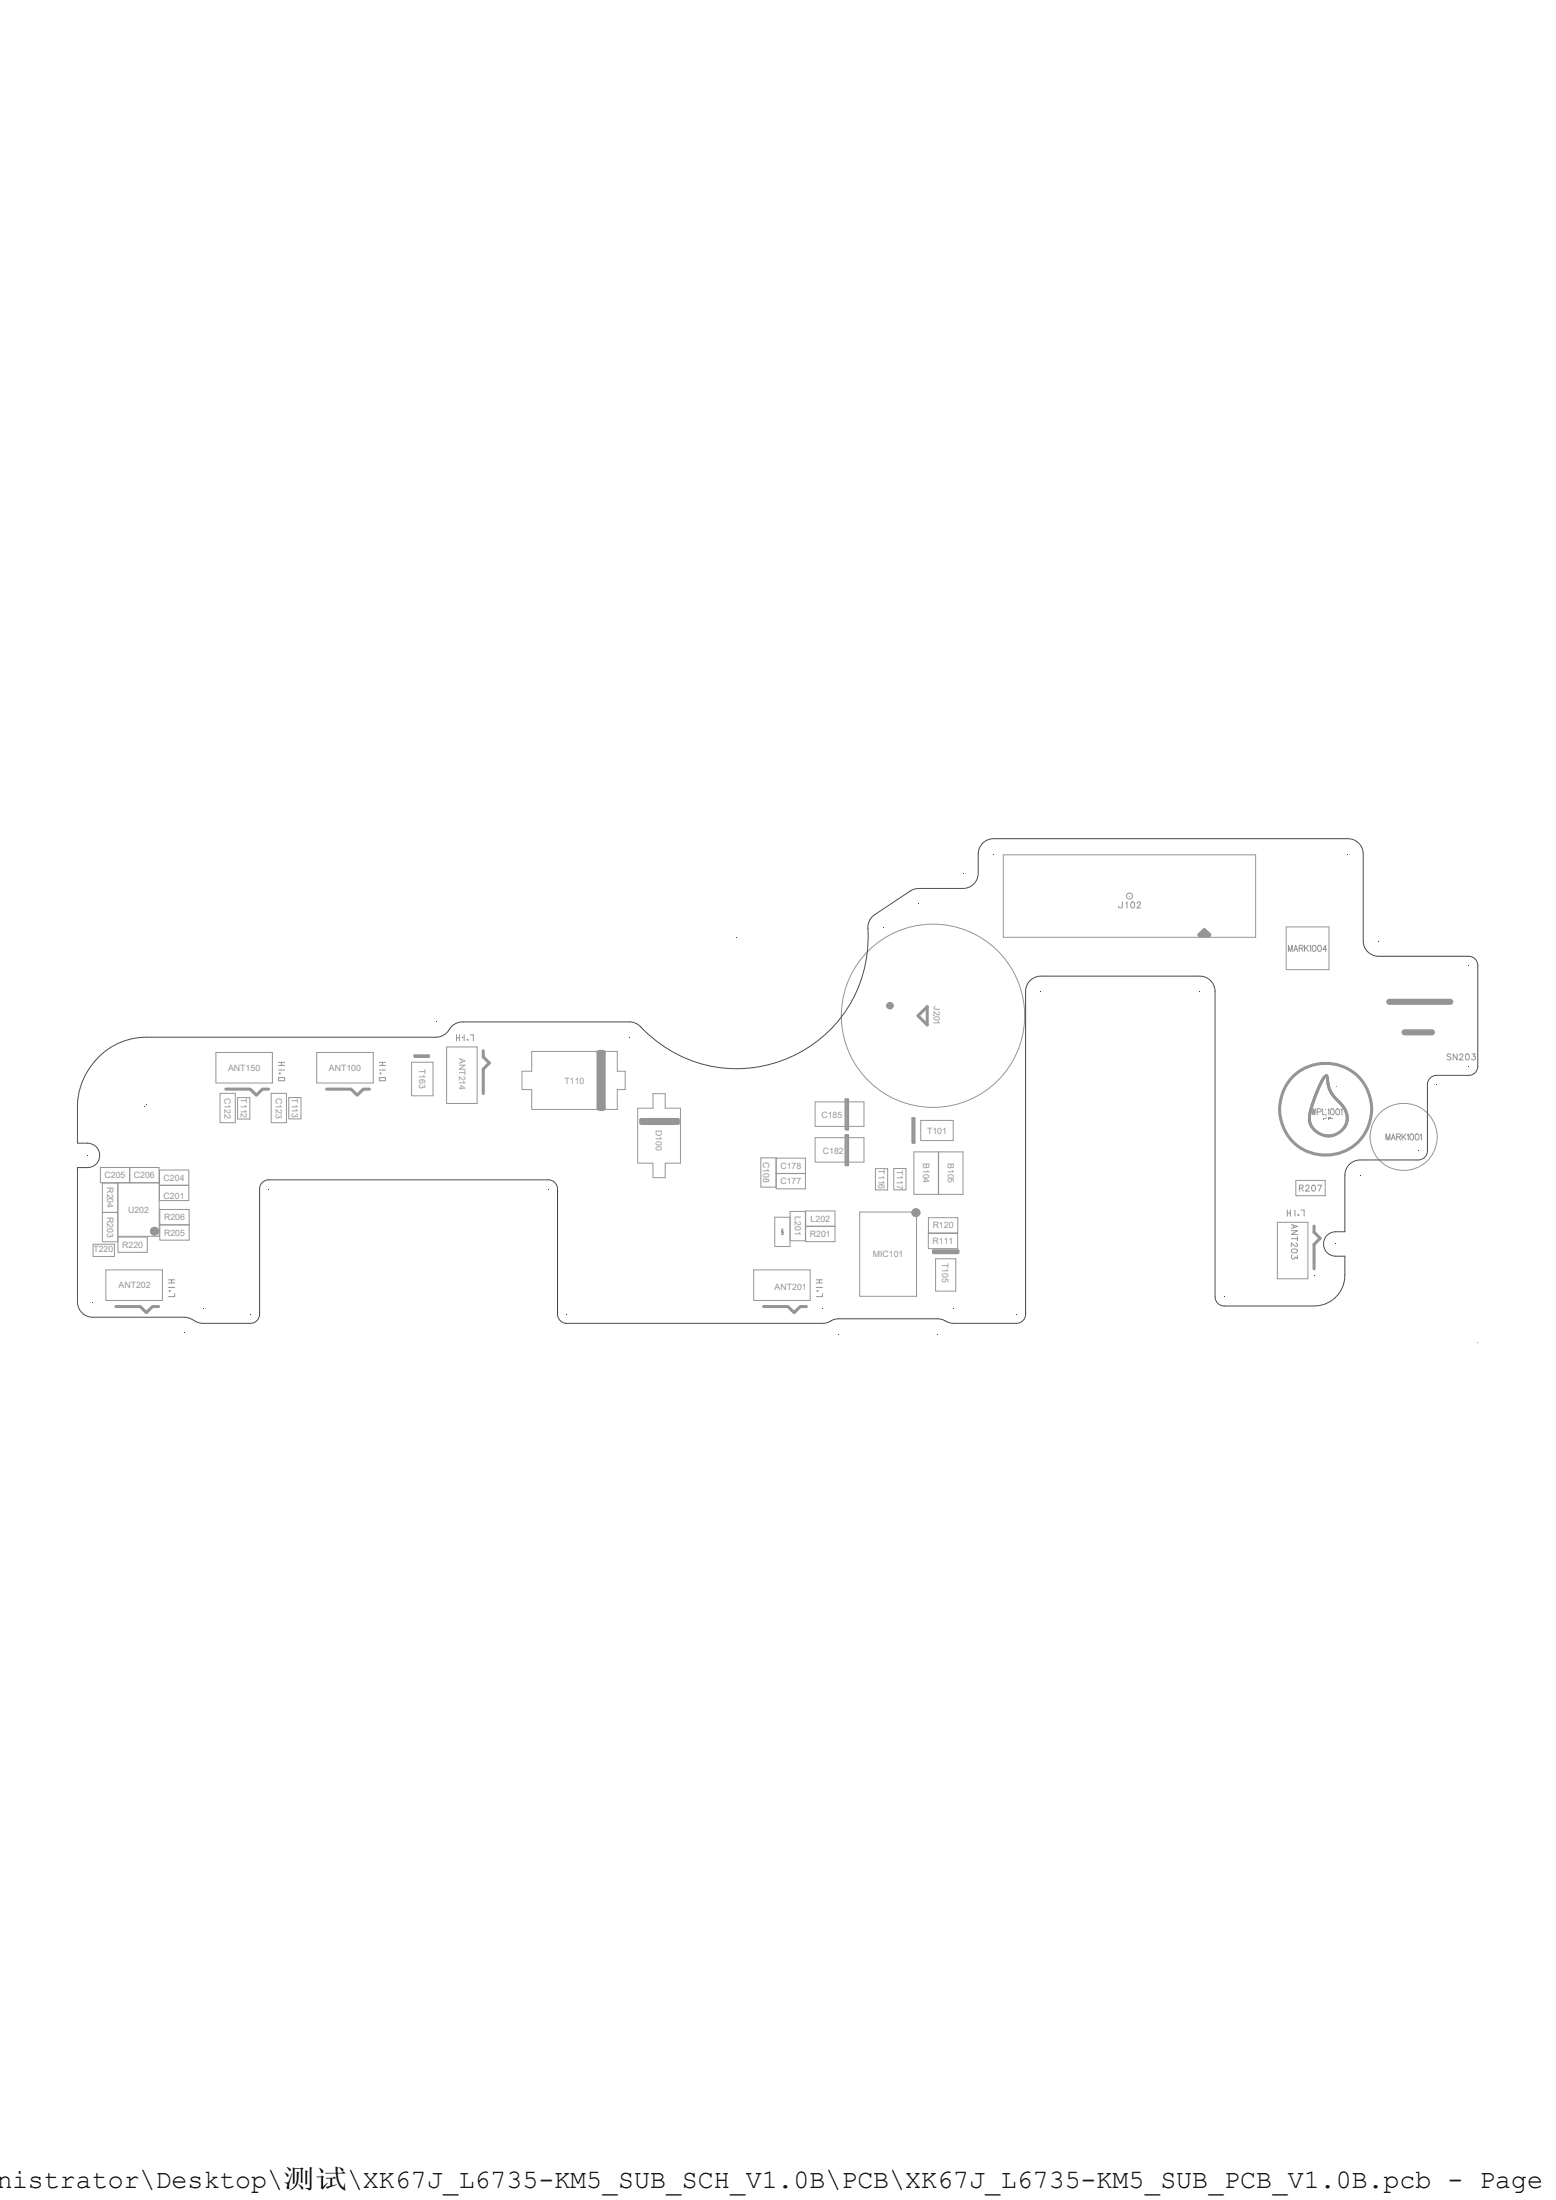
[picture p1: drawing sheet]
<svg xmlns="http://www.w3.org/2000/svg" width="210mm" height="297mm" viewBox="0 0 210 297" stroke-linecap="round" stroke-linejoin="round" font-family="sans-serif">
<g fill="none" stroke="#959595" stroke-width=".13">
<path d="M13.5 157.6h8v2.1h-4v-2.1v2.1h-4zM13.8 159.7h2.1v8h-2.1v-4h2.1h-2.1zM15.9 159.7h5.6v7.2h-5.6zM21.5 158h4v4.1h-4v-2.1h4h-4zM29.1 142.1h7.7v4.1h-7.7zM29.7 147.6h2v4h-2zM32.1 148.2h1.6v2.9h-1.6zM36.6 147.6h2.1v4h-2.1zM37.6 143.9h.8M37.6 143.4h.8M37.6 144.5h.8M37.6 145.5h.8v.4h-.8z"/>
<path d="M37.7 144.9h.1v.1h-.1zM38 143.4v.5M12.6 168h2.8v1.6h-2.8zM14.3 171.5h7.6v4.1h-7.6zM15.9 167h4v2.1h-4zM21.6 163.3h3.9v4.1h-3.9v-2h3.9h-3.9zM22.7 173.2h.9M22.7 172.8h.9M22.7 173.8h.9M22.8 174.2h.1v.1h-.1zM23.2 172.8v.4M23.6 174.7v.4h-.9"/>
<circle cx="125.9" cy="137.1" r="12.4"/>
<circle cx="152.4" cy="121" r=".41"/>
<circle cx="189.4" cy="153.5" r="4.5"/>
</g>
<path d="M187.5 135.3h8.2M189.5 139.4h3.7M20.7 166.1l.2-.1 .1 .2-.1 .2h-.1l-.1-.1z" fill="none" stroke="#959595" stroke-width=".83"/>
<path d="M30.5 147.1h3.3l.8 .8 .8-.8h.8M15.6 176.4h3.3l.9 .8 .8-.8h.8" fill="none" stroke="#959595" stroke-width=".41"/>
<path d="M56 142.5h1.9v.2h-1.9zM114.1 148.5h.3v4h-.3zM114.1 153.3h.3v4h-.3z" fill="none" stroke="#959595" stroke-width=".31"/>
<g fill="none" stroke="#959595" stroke-width=".13">
<path d="M61.6 139.7v.8M62 139.7v.8M62.6 139.7v.8M63.5 139.7h.4v.8M39 148.2h1.6v2.9h-1.6zM42.7 142.1h7.7v4.1h-7.7zM51.2 143.9h.8M51.2 143.4h.8M51.2 144.5h.8M51.2 145.5h.8v.4h-.8zM51.3 144.9h.1v.1h-.1zM51.6 143.4v.5"/>
<path d="M55.5 143.4h2.9v4.6h-2.9zM60.3 141.4h4.1v7.6h-4.1zM61.6 140.1h.4M63 140.3h.2v.1h-.2zM71.8 142h11.5v2.6h1.1v2.5h-1.1v2.7h-11.5v-2.7h-1.4v-2.5h1.4zM86.1 149.6h2v-1.9h1.7v1.9h2v7.4h-2v2h-1.7v-2h-2zM102.7 156.3h2v4h-2zM108.7 158.4h-4v-2h4v4.1h-4v-2h4M101.7 171.5h7.6v4.1h-7.6zM104.6 164.4h2v3.9h-2zM106.6 163.6h2.1v3.9h-2.1zM110.2 173.2h.8"/>
<path d="M110.2 172.8h.8M110.2 173.8h.8M110.3 174.2h.1v.1h-.1zM110.6 172.8v.4M111 174.7v.4h-.8M112.7 165.6h-4v-2.1h4v4.1h-4v-2h4"/>
</g>
<path d="M44.1 147.1h3.3l.8 .8 .8-.8h.9M65.2 141.9v.8l.8 .8-.8 .8v3.4M103 176.4h3.3l.9 .8 .8-.8h.8" fill="none" stroke="#959595" stroke-width=".41"/>
<path d="M80.9 142.2h.4v7.4h-.4z" fill="none" stroke="#959595" stroke-width=".83"/>
<path d="M86.5 151.2h5v.4h-5z" fill="none" stroke="#959595" stroke-width=".52"/>
<path d="M120 135.6h.2l.1 .1-.1 .3h-.2l-.1-.1z" fill="none" stroke="#959595" stroke-width=".62"/>
<path d="M123.9 137.1l1.2-1.2v2.5z" fill="none" stroke="#959595" stroke-width=".41"/>
<path d="M110 148.8h6.6v3.3h-6.6zM110 153.6h6.6v3.3h-6.6zM118.1 157.8h1.7v2.9h-1.7zM120.6 157.8h1.7v2.9h-1.7zM124.3 151.3h4.3v2.7h-4.3zM126.6 155.5v5.8h-3.3v-5.8h6.7v5.8h-3.3v-5.8M116 163.6h7.7v11.4h-7.7zM125.3 164.4h3.9v2.1h-3.9z" fill="none" stroke="#959595" stroke-width=".13"/>
<path d="M123.1 151h.3v3.3h-.3z" fill="none" stroke="#959595" stroke-width=".31"/>
<path d="M123.4 163.7l.1-.2h.2l.1 .2-.1 .2h-.2l-.1-.2" fill="none" stroke="#959595" stroke-width=".83"/>
<path d="M135.4 115.4h34v11.2h-34zM125.3 166.5h3.9v2.1h-3.9zM126.3 170h2.7v4.3h-2.7z" fill="none" stroke="#959595" stroke-width=".13"/>
<path d="M126 168.9h3.3v.2h-3.3z" fill="none" stroke="#959595" stroke-width=".41"/>
<path d="M161.9 126.2l.6-.6 .6 .6z" fill="none" stroke="#959595" stroke-width=".62"/>
<circle cx="178.9" cy="149.8" r="6.2" fill="none" stroke="#959595" stroke-width=".41"/>
<path d="M173.6 125.2h5.7v5.7h-5.7zM174.9 159.4h3.9v2h-3.9z" fill="none" stroke="#959595" stroke-width=".13"/>
<path d="M178.9 145.2l.2 .1" fill="none" stroke="#959595" stroke-width=".41"/>
<path d="M178.8 145.4l-.2 .1" fill="none" stroke="#959595" stroke-width=".41"/>
<path d="M178.6 145.5l-.9 2.1a12.5 12.5 0 0 0-1 3.5M179.1 145.5l.1 .3" fill="none" stroke="#959595" stroke-width=".41"/>
<path d="M176.7 151.1v.2" fill="none" stroke="#959595" stroke-width=".41"/>
<path d="M176.7 151.3l.1 .2" fill="none" stroke="#959595" stroke-width=".41"/>
<path d="M176.8 151.5v.2" fill="none" stroke="#959595" stroke-width=".41"/>
<path d="M176.8 151.7l.1 .2" fill="none" stroke="#959595" stroke-width=".41"/>
<path d="M176.9 151.9l.1 .2" fill="none" stroke="#959595" stroke-width=".41"/>
<path d="M177 152.1l.1 .2" fill="none" stroke="#959595" stroke-width=".41"/>
<path d="M177.1 152.3a3 3 0 0 0 1.7 1" fill="none" stroke="#959595" stroke-width=".41"/>
<path d="M178.8 153.3l.3 .1" fill="none" stroke="#959595" stroke-width=".41"/>
<path d="M179.1 153.4h.2" fill="none" stroke="#959595" stroke-width=".41"/>
<path d="M179.5 153.4h-.2" fill="none" stroke="#959595" stroke-width=".41"/>
<path d="M179.7 153.3l-.2 .1" fill="none" stroke="#959595" stroke-width=".41"/>
<path d="M179.9 153.3h-.2" fill="none" stroke="#959595" stroke-width=".41"/>
<path d="M181.5 152.1v.1a2.74 2.74 0 0 1-1.6 1.1" fill="none" stroke="#959595" stroke-width=".41"/>
<path d="M181.6 151.9l-.1 .2" fill="none" stroke="#959595" stroke-width=".41"/>
<path d="M181.7 151.7l-.1 .2" fill="none" stroke="#959595" stroke-width=".41"/>
<path d="M181.7 151.5v.2" fill="none" stroke="#959595" stroke-width=".41"/>
<path d="M181.8 151.3l-.1 .2" fill="none" stroke="#959595" stroke-width=".41"/>
<path d="M181.8 151.1v.2" fill="none" stroke="#959595" stroke-width=".41"/>
<path d="M181.8 150.9v.2" fill="none" stroke="#959595" stroke-width=".41"/>
<path d="M181.8 150.7v.2" fill="none" stroke="#959595" stroke-width=".41"/>
<path d="M181.8 150.5v.2" fill="none" stroke="#959595" stroke-width=".41"/>
<path d="M179.2 145.8a4.2 4.2 0 0 0 1.6 3.1 3.2 3.2 0 0 1 1 1.6M177.3 165.5v.9l.9 .8-.9 .8v3.3" fill="none" stroke="#959595" stroke-width=".41"/>
<path d="M172.4 165h4.1v7.7h-4.1zM173.7 163.8h.4M173.7 163.4v.8M174.1 163.4v.8M174.8 163.4v.8M175.2 164h.1v.1h-.1zM175.6 163.4h.4v.8" fill="none" stroke="#959595" stroke-width=".13"/>
<g fill="none" stroke="#4c4c4c" stroke-width=".13">
<path d="M181.9 113.2h-47.8a2.07 2.07 0 0 0-2.1 2.1M62.4 138h22.6M117.1 125.4a17.7 17.7 0 0 1-10.6 17.4 17.7 17.7 0 0 1-20-4.2M140.5 131.8h21.4M186 129.1h12.2M12.1 144.2a9.1 9.1 0 0 0-1.6 5.2M36.3 159.3h37.7M58.8 140h-39.1a9.1 9.1 0 0 0-7.6 4.2M183.6 156.6h7.8M12.5 177.9h12.4M76.5 178.7h34.5M113.2 178.1h13.3"/>
<path d="M128.7 178.7h8.5M165.2 176.3h12.2"/>
</g>
<path d="M10.5 149.4v4.9a3.1 3.1 0 0 1 2.6 .6 1.65 1.65 0 0 1 .2 1.8 1.65 1.65 0 0 1-1.5 .9h-1.3v18.2a2.07 2.07 0 0 0 2 2.1M36.3 159.3a1.24 1.24 0 0 0-1.3 1.2v16.9" fill="none" stroke="#4c4c4c" stroke-width=".13"/>
<path d="M62.4 138a2.37 2.37 0 0 0-2.1 1.4 2.08 2.08 0 0 1-1.5 .6M74 159.3a1.24 1.24 0 0 1 1.2 1.2v16.9M24.9 177.9l.8 .1 .7 .4M35 177.4a1.24 1.24 0 0 1-1.2 1.3h-6.4l-.6-.1-.4-.2" fill="none" stroke="#4c4c4c" stroke-width=".13"/>
<path d="M132 115.3v2.6a2.06 2.06 0 0 1-2 2.1h-6.5l-.7 .3-4.8 3.2M85 138h.1a2.09 2.09 0 0 1 1.4 .6M75.2 177.4a1.24 1.24 0 0 0 1.3 1.3M113.2 178.1h-.5l-1 .4-.7 .2" fill="none" stroke="#4c4c4c" stroke-width=".13"/>
<path d="M118 123.5a2.07 2.07 0 0 0-.9 1.9M140.5 131.8a2.07 2.07 0 0 0-2.1 2.1v43.5a1.24 1.24 0 0 1-1.2 1.3M161.9 131.8a2.07 2.07 0 0 1 2.1 2.1v41.2M126.5 178.1h.6l1 .5 .6 .1" fill="none" stroke="#4c4c4c" stroke-width=".13"/>
<path d="M181.9 113.2a2.07 2.07 0 0 1 2.1 2.1v11.8a2.07 2.07 0 0 0 2 2M183.6 156.6a2.07 2.07 0 0 0-2.1 2.1M164 175.1a1.24 1.24 0 0 0 1.2 1.2" fill="none" stroke="#4c4c4c" stroke-width=".13"/>
<path d="M181.5 158.7v7.6a2.71 2.71 0 0 0-2.5 .6 1.66 1.66 0 0 0-.2 1.8 1.66 1.66 0 0 0 1.5 .9h1.2a9.8 9.8 0 0 1-.3 4.2 4.1 4.1 0 0 1-3.8 2.5" fill="none" stroke="#4c4c4c" stroke-width=".13"/>
<path d="M198.2 129.1a1.24 1.24 0 0 1 1.2 1.3v13.6a1.24 1.24 0 0 1-1.2 1.2h-4.3a1.24 1.24 0 0 0-1.3 1.2v9a1.24 1.24 0 0 1-1.2 1.2" fill="none" stroke="#4c4c4c" stroke-width=".13"/>
<g fill="none" stroke="#959595" stroke-width=".13">
<path d="M151.5 121.8v.6a.26 .26 0 0 1-.3 .2 .26 .26 0 0 1-.3-.3M152 121.9l.1-.1v.8M152.7 121.8h.1a.42 .42 0 0 1 .3 .4 .42 .42 0 0 1-.3 .4 .52 .52 0 0 1-.1-.8zM153.5 122l.1-.2h.2l.1 .1-.1 .3-.4 .4h.5M173.9 128.5v-.9l.2 .9 .3-.9v.9M174.6 128.5l.3-.9 .2 .9M174.7 128.2h.3M175.3 128h.5v-.3l-.5-.1v.9M175.6 128l.2 .5M176 127.6v.9M176.2 128l.4 .5M176.6 127.6l-.6 .6"/>
<path d="M176.8 127.8l.1-.2v.9M177.2 127.7l.1-.1a.42 .42 0 0 1 .3 .4 .42 .42 0 0 1-.3 .5 .54 .54 0 0 1-.1-.8zM177.9 127.7l.1-.1a.42 .42 0 0 1 .3 .4 .42 .42 0 0 1-.3 .5 .54 .54 0 0 1-.1-.8zM179.1 128.2h-.6l.4-.6v.9M177 149.7l.2 .8 .1-.8 .1 .8 .2-.8M177.8 150.1h.4l.1-.3-.5-.1v.8M178.5 149.7v.8h.5M179.2 149.9l.1-.2v.8M179.6 149.7h.1a.42 .42 0 0 1 .4 .4 .42 .42 0 0 1-.4 .4 .54 .54 0 0 1-.1-.8zM180.4 149.7h.1a.42 .42 0 0 1 .3 .4 .42 .42 0 0 1-.3 .4 .53 .53 0 0 1-.1-.8zM181 149.9l.1-.2v.8M187 153.9v-.8l.3 .8 .3-.8v.8"/>
<path d="M187.8 153.9l.2-.8 .3 .8M187.8 153.6h.4M188.5 153.5h.4l.1-.3-.5-.1v.8M188.7 153.5l.3 .4M189.2 153.1v.8M189.4 153.4l.3 .5M189.7 153.1l-.5 .5M189.9 153.3l.1-.2v.8M190.4 153.1h.1a.42 .42 0 0 1 .3 .4 .42 .42 0 0 1-.3 .4 .53 .53 0 0 1-.1-.8zM191.1 153.1h.1a.42 .42 0 0 1 .3 .4 .42 .42 0 0 1-.3 .4 .53 .53 0 0 1-.1-.8zM191.7 153.3l.1-.2v.8M195.8 142.4l-.2-.1-.3 .1 .1 .2 .4 .3v.1l-.2 .1-.3-.1"/>
<path d="M196.6 142.3v.8l-.5-.8v.8M197 142.5l.1-.2h.2l.1 .1-.1 .3-.4 .4h.6M197.9 142.3h.1a.42 .42 0 0 1 .3 .4 .42 .42 0 0 1-.3 .4 .53 .53 0 0 1-.1-.8zM198.7 142.3h.4l-.3 .3a.27 .27 0 0 1 .2 .4 .27 .27 0 0 1-.4 0M105.5 166.6v.1h.2v-.1M105.6 166.2v.1l-.1-.1v.1M105.7 166h-.2v.1M174.3 167.2h.8M174.3 165.3l.8 .3-.8 .3M174.3 166.2h.8l-.8 .5h.8M174.3 168.7l.3-.1a.37 .37 0 0 1 .5 .3 .42 .42 0 0 1-.4 .3 .42 .42 0 0 1-.4-.3zM174.4 169.5a.27 .27 0 0 0-.1 .4 .27 .27 0 0 0 .5-.2l.3 .2v-.4"/>
<path d="M174.5 165.4v.4M174.9 167.8l.2 .2v.1l-.2 .2-.2-.1-.4-.4v.5M175.1 167v.5M175.3 160.4h.5v-.3l-.5-.1v.8M175.6 160.4l.3 .4M176.2 160.2l.2-.2h.1l.2 .2-.2 .2-.3 .4h.5M177.1 160.1l.1-.1a.42 .42 0 0 1 .3 .4 .42 .42 0 0 1-.3 .4 .52 .52 0 0 1-.1-.7zM177.8 160h.6l-.4 .8"/>
<circle cx="105.6" cy="166.4" r=".09"/>
</g>
<text font-size="3.6" x="-.5" y="295.4">nistrator\Desktop\测试\XK67J_L6735-KM5_SUB_SCH_V1.0B\PCB\XK67J_L6735-KM5_SUB_PCB_V1.0B.pcb - Page</text>
<g font-size="1.2" fill="#959595">
<text x="126" y="135.9" transform="rotate(90 126 135.9)">J201</text>
<text x="62" y="142.9" transform="rotate(90 62 142.9)">ANT214</text>
<text x="30.3" y="148.2" transform="rotate(90 30.3 148.2)">C122</text>
<text x="30.8" y="144.6">ANT150</text>
<text x="32.5" y="148.3" transform="rotate(90 32.5 148.3)">T112</text>
<text x="37.2" y="148.2" transform="rotate(90 37.2 148.2)">C123</text>
<text x="39.4" y="148.3" transform="rotate(90 39.4 148.3)">T113</text>
<text x="44.4" y="144.6">ANT100</text>
<text x="56.6" y="144.3" transform="rotate(90 56.6 144.3)">T163</text>
<text x="76.2" y="146.3">T110</text>
<text x="88.5" y="152.5" transform="rotate(90 88.5 152.5)">D100</text>
<text x="110.9" y="150.9">C185</text>
<text x="111.1" y="155.8">C182</text>
<text x="125.1" y="153.1">T101</text>
<text x="14.1" y="159.1">C205</text>
<text x="14.4" y="160.3" transform="rotate(90 14.4 160.3)">R204</text>
<text x="18.1" y="159.1">C206</text>
<text x="22.1" y="161.8">C201</text>
<text x="22.1" y="159.4">C204</text>
<text x="103" y="156.9" transform="rotate(90 103 156.9)">C108</text>
<text x="105.3" y="159.9">C177</text>
<text x="105.3" y="157.8">C178</text>
<text x="118.6" y="157.9" transform="rotate(90 118.6 157.9)">T116</text>
<text x="121" y="157.9" transform="rotate(90 121 157.9)">T117</text>
<text x="124.6" y="157" transform="rotate(90 124.6 157)">B104</text>
<text x="127.9" y="157" transform="rotate(90 127.9 157)">B105</text>
<text x="14.4" y="164.3" transform="rotate(90 14.4 164.3)">R203</text>
<text x="17.3" y="163.7">U202</text>
<text x="22.1" y="164.8">R206</text>
<text x="22.1" y="166.8">R205</text>
<text x="107.3" y="164.2" transform="rotate(90 107.3 164.2)">L201</text>
<text x="109.3" y="167">R201</text>
<text x="109.4" y="165">L202</text>
<text x="125.8" y="168">R111</text>
<text x="125.9" y="165.9">R120</text>
<text x="12.6" y="169.1">T220</text>
<text x="16" y="173.9">ANT202</text>
<text x="16.5" y="168.5">R220</text>
<text x="117.8" y="169.8">MIC101</text>
<text x="127.1" y="170.5" transform="rotate(90 127.1 170.5)">T105</text>
<text x="104.5" y="174.2">ANT201</text>
</g>
</svg>
